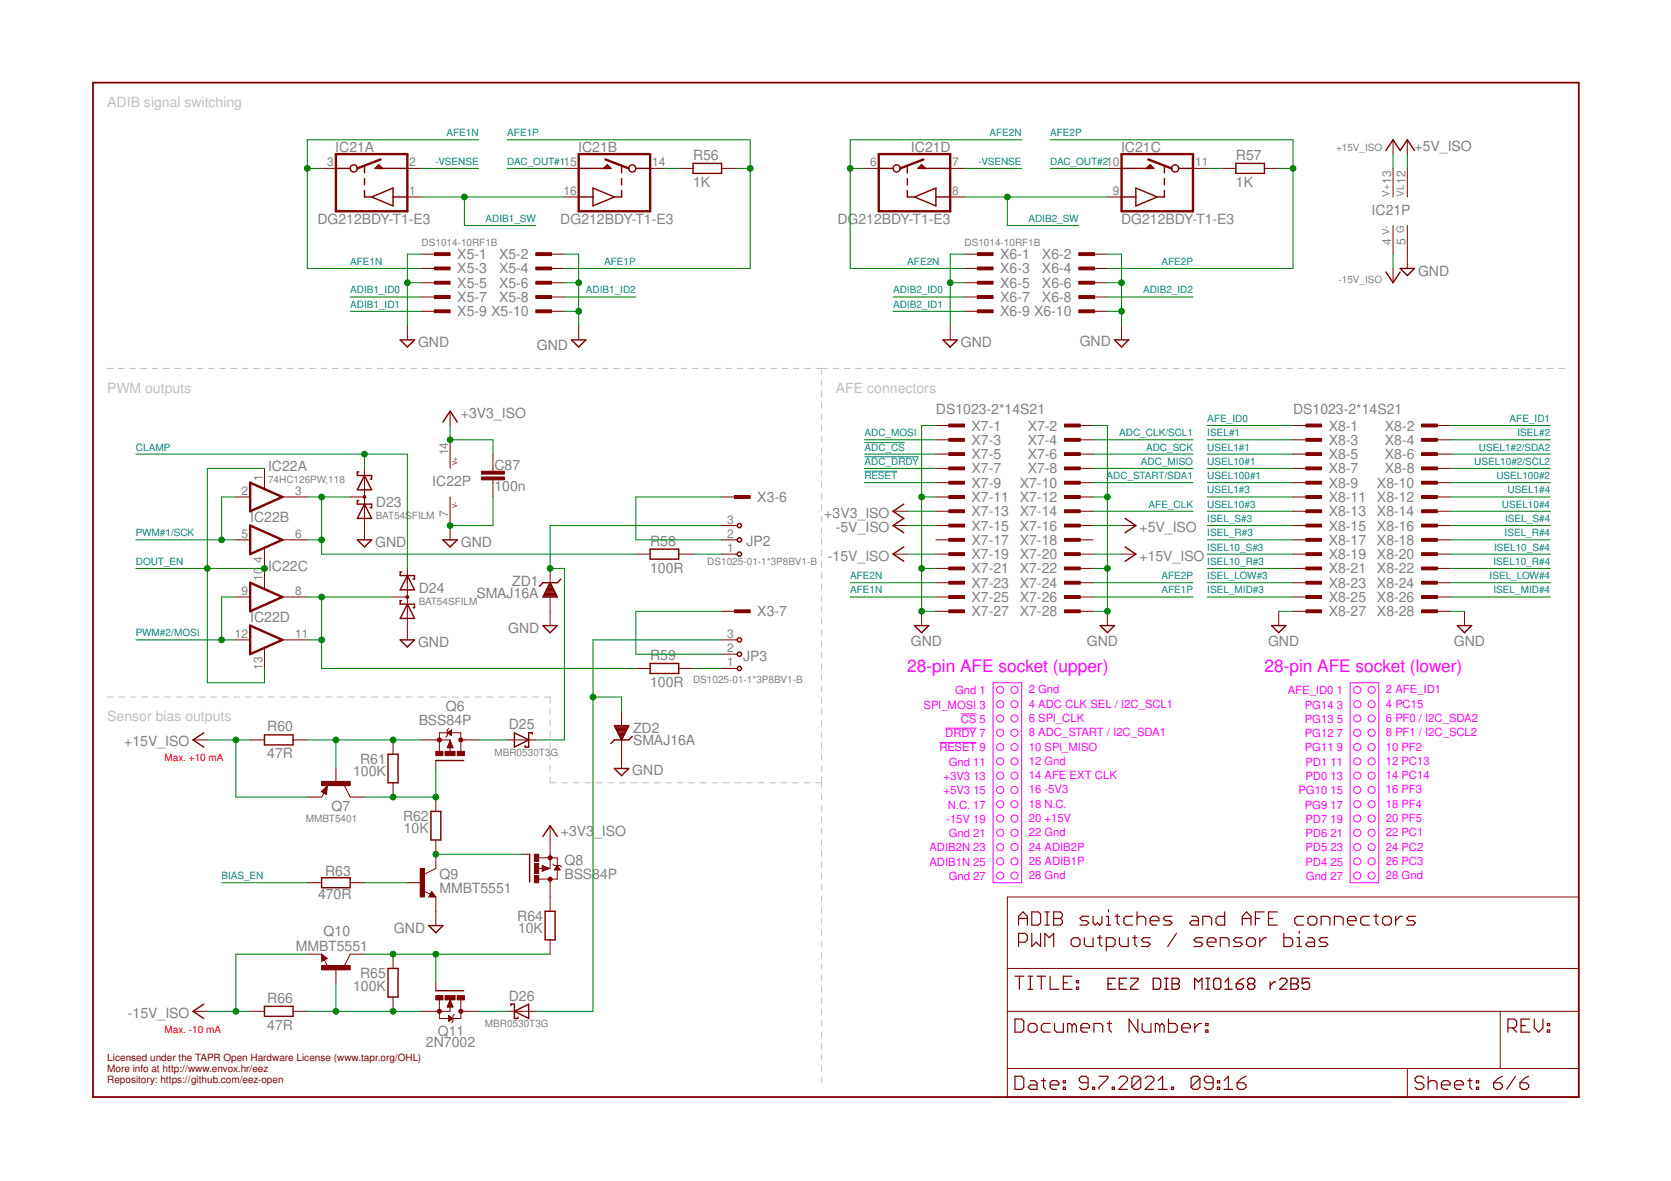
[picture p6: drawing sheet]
<svg xmlns="http://www.w3.org/2000/svg" width="297mm" height="210mm" viewBox="0 0 297 210" stroke-linecap="round" stroke-linejoin="round" font-family="sans-serif">
<g fill="none" stroke="#c0c0c0" stroke-width=".18">
<path d="M19.1 65.5h1M21.1 65.5h1M23.1 65.5h1M25.1 65.5h1M27.1 65.5h1M29.1 65.5h1M31.1 65.5h1M33.1 65.5h1M35.1 65.5h1M37.1 65.5h1M39.1 65.5h1M41.1 65.5h1"/>
<path d="M43.1 65.5h1M45.1 65.5h1M47.1 65.5h1M49.1 65.5h1M51.1 65.5h1M53.1 65.5h1M55.1 65.5h1M57.1 65.5h1M59.1 65.5h1M61.1 65.5h1M63.1 65.5h1M65.1 65.5h1"/>
<path d="M67.1 65.5h1M69.1 65.5h1M71.1 65.5h1M73.1 65.5h1M75.1 65.5h1M77.1 65.5h1M79.1 65.5h1M81.1 65.5h1M83.1 65.5h1M85.1 65.5h1M87.1 65.5h1M89 65.5h1.1"/>
<path d="M91.1 65.5h1M93 65.5h1.1M95.1 65.5h1M97 65.5h1.1M99.1 65.5h1M101 65.5h1.1M103.1 65.5h1M105.1 65.5h1M107.1 65.5h1M109.1 65.5h.9M111.1 65.5h1M113.1 65.5h.9"/>
<path d="M115.1 65.5h1M117.1 65.5h.9M119.1 65.5h1M121.1 65.5h.9M123.1 65.5h1M125.1 65.5h.9M127 65.5h1.1M129.1 65.5h.9M131 65.5h1.1M133.1 65.5h.9M135 65.5h1.1M137.1 65.5h.9"/>
<path d="M139 65.5h1.1M141.1 65.5h.9M143 65.5h1M145.1 65.5h2M146 65.5v1M146 67.5v1M146 69.5v1M146 71.5v1.1M146 73.6v1M146 75.6v1M146 77.6v1M146 79.6v1"/>
<path d="M148.1 65.5h1M150.1 65.5h1M152.1 65.5h1M154.1 65.5h1M156.1 65.5h1M158.1 65.5h1.1M160.2 65.5h1M162.2 65.5h1M164.2 65.5h1M166.2 65.5h1M168.2 65.5h1M170.2 65.5h1.1"/>
<path d="M172.3 65.5h1M174.3 65.5h1M176.3 65.5h1M178.3 65.5h1M180.3 65.5h1M182.3 65.5h1M184.4 65.5h1M186.4 65.5h1M188.4 65.5h1M190.4 65.5h1M192.4 65.5h1M194.4 65.5h1.1"/>
<path d="M196.4 65.5h1.1M198.5 65.5h1M200.5 65.5h1M202.5 65.5h1M204.5 65.5h1M206.5 65.5h1M208.6 65.5h1M210.6 65.5h1M212.6 65.5h1M214.6 65.5h1M216.6 65.5h1M218.6 65.5h1"/>
<path d="M220.6 65.5h1.1M222.7 65.5h1M224.7 65.5h1M226.7 65.5h1M228.7 65.5h1M230.7 65.5h1M232.7 65.5h1M234.8 65.5h1M236.8 65.5h1M238.8 65.5h1M240.8 65.5h1M242.8 65.5h1"/>
<path d="M244.8 65.5h1.1M246.8 65.5h1.1M248.9 65.5h1M250.9 65.5h1M252.9 65.5h1M254.9 65.5h1M256.9 65.5h1M259 65.5h1M261 65.5h1M263 65.5h1M265 65.5h1M267 65.5h1"/>
<path d="M269 65.5h1M271 65.5h1.1M273 65.5h1.1M275.1 65.5h1M277.1 65.5h1M146 81.6v1M146 83.6v1M146 85.7v1M146 87.7v1M146 89.7v1M146 91.7v1M146 93.7v1"/>
<path d="M146 95.7v1.1M146 97.7v1.1M146 99.8v1M146 101.8v1M146 103.8v1M146 105.8v1M146 107.8v1.1M146 109.9v1M146 111.9v1M146 113.9v1M146 115.9v1M146 117.9v1.1"/>
<path d="M146 120v1M19.1 123.9h1M21.1 123.9h1.1M23.2 123.9h1M25.2 123.9h1M27.2 123.9h1.1M29.3 123.9h1M31.3 123.9h1.1M33.4 123.9h1M35.4 123.9h1.1M37.5 123.9h1M39.5 123.9h1.1"/>
<path d="M41.6 123.9h1M43.6 123.9h1M45.7 123.9h1M47.7 123.9h1M49.7 123.9h1.1M51.8 123.9h1M53.8 123.9h1.1M55.9 123.9h1M57.9 123.9h1M60 123.9h1M62 123.9h1M64.1 123.9h1"/>
<path d="M66.1 123.9h1M68.1 123.9h1.1M70.2 123.9h1M72.2 123.9h1.1M74.3 123.9h1M76.3 123.9h1.1M78.4 123.9h1M80.4 123.9h1M82.4 123.9h1.1M84.5 123.9h1M86.5 123.9h1.1M88.6 123.9h1"/>
<path d="M90.6 123.9h1.1M92.7 123.9h1M94.7 123.9h1.1M96.8 123.9h1v1M97.8 138.1v1h1M97.8 125.9v1M97.8 128v1M97.8 130v1M97.8 132v1M97.8 134v1.1M97.8 136.1v1M99.8 139.1h1.1"/>
<path d="M101.9 139.1h1.1M103.9 139.1h1.1M106 139.1h1.1M108.1 139.1h1M110.1 139.1h1.1M112.2 139.1h1M114.2 139.1h1.1M116.3 139.1h1M118.3 139.1h1.1M120.4 139.1h1M122.4 139.1h1.1M124.5 139.1h1"/>
<path d="M126.5 139.1h1.1M128.6 139.1h1M130.6 139.1h1.1M132.7 139.1h1M134.7 139.1h1.1M136.8 139.1h1M138.8 139.1h1.1M140.9 139.1h1M142.9 139.1h1.1M145 139.1h1M146 122v1M146 124v1"/>
<path d="M146 126v1M146 128v1M146 130v1M146 132.1v1M146 134.1v1M146 136.1v1M146 138.1v2M146 141.1v1.1M146 143.2v1M146 145.2v1M146 147.2v1M146 149.2v1"/>
<path d="M146 151.2v1M146 153.2v1M146 155.2v1M146 157.2v1M146 159.2v1.1M146 161.2v1.1M146 163.3v1M146 165.3v1M146 167.3v1M146 169.3v1M146 171.3v1M146 173.3v1"/>
<path d="M146 175.3v1.1M146 177.4v1M146 179.4v1M146 181.4v1M146 183.4v1M146 185.4v1M146 187.4v1M146 189.4v1M146 191.4v1"/>
</g>
<g fill="none" stroke="#800000" stroke-width=".21">
<path d="M180.4 173.5h1.6M181.1 164.4v-1.5l.7-.8 .8 .8v1.5M181.1 167.4h1.1l.4-.4v-.7l-.4-.4h-1.1v2.3M181.1 163.2h1.5M181.2 173.5v2.3M182.8 173.5h.8M182.8 175.8h.8M183.2 173.5v2.3M183.4 162.1h1.2l.4 .4v1.5l-.4 .4h-1.2zM183.4 165.9v2.3l.8-.8 .8 .8v-2.3M184.3 173.5h1.6M185.1 173.5v2.3"/>
<path d="M185.7 164.4h.8M185.7 162.1h.8M185.7 168.2v-2.3l.8 .8 .8-.8v2.3M186.1 162.1v2.3M186.7 173.5v2.3h1.5M187.3 163.2h1.2M187.3 162.1h1.2l.4 .4v.4l-.4 .3 .4 .4v.4l-.4 .4h-1.2zM189 174.7h.8M190.4 167l.4-.3h.8l.4 .3v.8l-.4 .4h-.8l-.4-.4zM190.6 173.5h-1.6v2.3h1.6M191.3 175.5h.4v.3h-.4zM191.3 174.3h.4v.4h-.4z"/>
<path d="M192.8 166.7v1.1l.3 .4h1.2v-1.5M193.5 162.9h-1.1l-.4 .3 .4 .4h.7l.4 .4-.4 .4h-1.1M194.3 162.9v1.1l.4 .4 .4-.4 .4 .4 .4-.4v-1.1M195.1 166.7h.8M195.5 166.3v1.5l.4 .4M196.7 164.4h.7M196.7 162.9h.3v1.5M196.7 168.2h1.1l.4-.4v-.8l-.4-.3h-1.1v2.3M197 161.7v.4M198.2 162.9h.8M198.6 162.5v1.5l.4 .4M199 166.7v1.1l.4 .4h1.2v-1.5"/>
<path d="M201.3 162.9h-1.1l-.4 .3v.8l.4 .4h1.1M201.3 166.7h.8M201.7 166.3v1.5l.4 .4M202.1 163.2l.4-.3h.8l.4 .3v1.2M202.1 162.1v2.3M204.4 163.6h1.6v-.4l-.4-.3h-.7l-.5 .3v.8l.5 .4h.7M204.4 166.7h-1.1l-.4 .3 .4 .4h.8l.3 .4-.3 .4h-1.2M208.3 162.9h-1.1l-.4 .3 .4 .4h.8l.3 .4-.3 .4h-1.2M209.1 165.9l-1.5 2.3M211.9 162.9h.7l.4 .3v1.2h-1.1l-.4-.4 .4-.4h1.1M213.8 164.4v-1.5h1.2l.4 .3v1.2M213.8 166.7h-1.2l-.4 .3 .4 .4h.8l.4 .4-.4 .4h-1.2"/>
<path d="M214.6 167.4h1.6v-.4l-.4-.3h-.8l-.4 .3v.8l.4 .4h.8M216.9 168.2v-1.5h1.2l.4 .3v1.2M217.7 162.1v2.3h-1.2l-.3-.4v-.8l.3-.3h1.2M220.8 163.2h1.6M220.8 164.4v-1.5l.8-.8 .8 .8v1.5M220.8 166.7h-1.2l-.3 .3 .3 .4h.8l.4 .4-.4 .4h-1.1M221.6 167l.4-.3h.8l.4 .3v.8l-.4 .4h-.8l-.4-.4zM223.2 163.2h.7M223.9 166.7v1.5M224.7 162.1h-1.5v2.3M225.1 166.7h-.4l-.8 .7M225.5 163.2h.8"/>
<path d="M227.1 162.1h-1.6v2.3h1.6M228.2 165.9v2.3h1.2l.4-.4v-.8l-.4-.3h-1.2M230.6 168.2h.8M230.6 166.7h.3v1.5M230.9 165.5v.4M231.7 162.9h-1.1l-.4 .3v.8l.4 .4h1.1M232.5 163.2l.4-.3h.8l.4 .3v.8l-.4 .4h-.8l-.4-.4zM232.5 166.7h.8l.4 .3v1.2h-1.2l-.4-.4 .4-.4h1.2M234.8 164.4v-1.5h1.2l.4 .3v1.2M236 166.7h-1.2l-.3 .3 .3 .4h.8l.4 .4-.4 .4h-1.1M237.2 164.4v-1.5h1.2l.4 .3v1.2M239.5 163.6h1.6v-.4l-.4-.3h-.8l-.4 .3v.8l.4 .4h.8"/>
<path d="M243.4 162.9h-1.1l-.4 .3v.8l.4 .4h1.1M244.2 162.9h.8M244.6 162.5v1.5l.4 .4M245.8 163.2l.3-.3h.8l.4 .3v.8l-.4 .4h-.8l-.3-.4zM248.1 162.9v1.5M249.3 162.9h-.4l-.8 .7M251.6 162.9h-1.2l-.4 .3 .4 .4h.8l.4 .4-.4 .4h-1.2M180.4 181.1h1.2l.4 .4v1.6l-.4 .4h-1.2zM180.4 191.3h1.2l.4 .4v1.5l-.4 .4h-1.2zM182.8 182.3l.4-.4h.7l.4 .4v.8l-.4 .4h-.7l-.4-.4zM183.2 192.1h.7l.4 .3v1.2h-1.1l-.4-.4 .4-.4h1.1M185.1 192.1h.8"/>
<path d="M185.5 191.7v1.5l.4 .4M186.7 192.8h1.5v-.4l-.4-.3h-.8l-.3 .3v.8l.3 .4h.8M186.7 181.9h-1.2l-.4 .4v.8l.4 .4h1.2M187.5 181.9v1.2l.3 .4h1.2v-1.6M189 193.2h.4v.4h-.4zM189 192.1h.4v.3h-.4zM190.6 182.3l-.4-.4h-.4v1.6M190.6 182.3l.4-.4 .3 .4v1.2M190.6 182.3v1.2M192.1 182.7h1.6v-.4l-.4-.4h-.8l-.4 .4v.8l.4 .4h.8M193.4 192.4h-1.1l-.4-.3v-.4l.4-.4h.7l.4 .4v1.5l-.4 .4h-.7l-.4-.4M194.2 193.2h.4v.4h-.4z"/>
<path d="M194.5 183.5v-1.6h1.1l.4 .4v1.2M195.4 191.3h1.5v.4l-1.5 1.5v.4M196.8 181.9h.8M197.2 181.5v1.6l.4 .4M197.7 193.2h.4v.4h-.4zM198.9 191.7l.4-.4h.7l.4 .4v.4l-1.5 1.5h1.5M202.3 181.1v2.4l-1.6-2.4v2.4M202.8 191.7v1.5l-.4 .4h-.8l-.4-.4M202.8 191.7l-.4-.4h-.8l-.4 .4v1.5M202.8 191.7l-1.6 1.5M203 181.9v1.2l.4 .4h1.2v-1.6M203.6 191.7l.3-.4h.8l.4 .4v.4l-1.5 1.5h1.5"/>
<path d="M205.9 193.6h1.6M205.9 192.1l.8-.8v2.3M206.2 182.3l-.4-.4h-.4v1.6M206.2 182.3v1.2M206.2 182.3l.3-.4 .4 .4v1.2M207.7 181.1v2.4h1.2l.4-.4v-.8l-.4-.4h-1.2M208.2 193.2h.4v.4h-.4zM210.1 182.7h1.5v-.4l-.4-.4h-.8l-.3 .4v.8l.3 .4h.8M212.4 181.9v1.6M213.3 191.7v1.5l-.4 .4h-.8l-.4-.4M213.3 191.7l-.4-.4h-.8l-.4 .4v1.5M213.3 191.7l-1.6 1.5"/>
<path d="M213.6 181.9h-.4l-.8 .8M214.3 183.1h.4v.4h-.4zM214.3 181.9h.4v.4h-.4zM215.6 192.4h-1.1l-.4-.3v-.4l.4-.4h.7l.4 .4v1.5l-.4 .4h-.7l-.4-.4M216.4 193.2h.4v.4h-.4zM216.4 192.1h.4v.3h-.4zM217.6 193.6h1.5M217.6 192.1l.8-.8v2.3M219.9 192.4h1.2l.4 .4v.4l-.4 .4h-.8l-.4-.4zM221.5 191.3l-.8 .4-.8 .7M253.1 191.7l-.4-.4h-.8l-.4 .4v.4l.4 .3h.8l.4 .4v.4l-.4 .4h-.8l-.4-.4M253.9 192.4l.4-.3h.8l.3 .3v1.2"/>
<path d="M253.9 191.3v2.3M256.2 192.8h1.6v-.4l-.4-.3h-.8l-.4 .3v.8l.4 .4h.8M258.6 192.8h1.5v-.4l-.4-.3h-.7l-.4 .3v.8l.4 .4h.7M260.9 192.1h.8M261.3 191.7v1.5l.4 .4M262.4 193.2h.4v.4h-.4zM262.4 192.1h.4v.3h-.4zM265.5 192.4h1.2l.4 .4v.4l-.4 .4h-.8l-.4-.4zM267.1 191.3l-.8 .4-.8 .7M268.1 182.7h1.1l.4-.4v-.8l-.4-.4h-1.1v2.4M268.8 182.7l.8 .8M269.4 191.3l-1.6 2.3"/>
<path d="M270.2 192.4h1.2l.3 .4v.4l-.3 .4h-.8l-.4-.4zM270.4 182.3h.8M271.7 191.3l-.7 .4-.8 .7M271.9 181.1h-1.5v2.4h1.5M272.7 181.1v1.6l.8 .8 .8-.8v-1.6M275.1 183.1h.4v.4h-.4zM275.1 181.9h.4v.4h-.4z"/>
</g>
<g fill="none" stroke="#800000" stroke-width=".18">
<path d="M57.2 29.9h2.5M72.4 29.9h2.6M72.4 35h2.6M100.3 29.9h2.6M100.3 35h2.6M115.6 29.9h2.5M120.6 29.9h2.6M128.3 29.9h2.5M153.7 29.9h2.5M168.9 29.9h2.5M168.9 35h2.5M196.8 29.9h2.6"/>
<path d="M196.8 35h2.6M212.1 29.9h2.5M217.1 29.9h2.6M224.8 29.9h2.5M247.6 24.8v2.6M247.6 29.9v5.1M250.2 24.8v2.6M250.2 29.9v5.1M72.4 57.9v2.5M75 45.2h2.5M75 47.7h2.5M75 50.2h2.5"/>
<path d="M75 52.8h2.5M75 55.3h2.5M97.8 45.2h2.5M97.8 47.7h2.5M97.8 50.2h2.5M97.8 52.8h2.5M97.8 55.3h2.5M102.9 57.9v2.5M168.9 57.9v2.5M171.4 45.2h2.6M171.4 47.7h2.6M171.4 50.2h2.6"/>
<path d="M171.4 52.8h2.6M171.4 55.3h2.6M194.3 45.2h2.5M194.3 47.7h2.5M194.3 50.2h2.5M194.3 52.8h2.5M194.3 55.3h2.5M199.4 57.9v2.5M247.6 40.1v5.1M247.6 47.7v2.5M250.2 40.1v7.6M80 73.1v2.5"/>
<path d="M80 78.2v5M166.4 75.6h2.5M166.4 78.2h2.5M191.8 75.6h2.5M191.8 78.2h2.5M229.8 75.6h2.6M229.8 78.2h2.6M255.2 75.6h2.6M255.2 78.2h2.6M41.9 88.3h2.6M41.9 95.9h2.6M47 83.2v3.9"/>
<path d="M47 97.2v7.6M50.2 88.3h4.4M50.2 95.9h4.4M62.3 88.3h2.5M64.8 83.2v12.7M80 88.3v7.6M87.6 80.7v3.1M87.6 85.3v3M113 98.5h2.6M120.6 98.5h2.6M128.3 88.3h2.5M128.3 95.9h2.8"/>
<path d="M128.3 98.5h2.8M128.3 93.4h2.8M158.7 98.5h2.6M158.7 93.4h2.6M158.7 90.9h2.6M166.4 88.3h2.5M166.4 95.9h2.5M166.4 98.5h2.5M166.4 93.4h2.5M166.4 90.9h2.5M166.4 80.7h2.5M166.4 83.2h2.5"/>
<path d="M166.4 85.8h2.5M191.8 88.3h2.5M191.8 95.9h2.5M191.8 98.5h2.5M191.8 93.4h2.5M191.8 90.9h2.5M191.8 80.7h2.5M191.8 83.2h2.5M191.8 85.8h2.5M199.4 98.5h2.5M199.4 93.4h2.5M229.8 88.3h2.6"/>
<path d="M229.8 95.9h2.6M229.8 98.5h2.6M229.8 93.4h2.6M229.8 90.9h2.6M229.8 80.7h2.6M229.8 83.2h2.6M229.8 85.8h2.6M255.2 88.3h2.6M255.2 95.9h2.6M255.2 98.5h2.6M255.2 93.4h2.6M255.2 90.9h2.6"/>
<path d="M255.2 80.7h2.6M255.2 83.2h2.6M255.2 85.8h2.6M41.9 106.1h2.6M41.9 113.7h2.6M47 115v3.8M50.2 106.1h4.4M50.2 113.7h4.4M69.9 106.1h2.5M72.4 101v12.7M97.8 101v2.6M97.8 106.1v5.1"/>
<path d="M113 118.8h2.6M120.6 118.8h2.6M128.3 113.7h2.8M128.3 108.6h2.5M128.3 118.8h2.8M128.3 116.3h2.8M163.8 108.6v2.6M166.4 106.1h2.5M166.4 108.6h2.5M166.4 101h2.5M166.4 103.6h2.5M191.8 106.1h2.5"/>
<path d="M191.8 108.6h2.5M191.8 101h2.5M191.8 103.6h2.5M196.8 108.6v2.6M227.3 108.6v2.6M229.8 106.1h2.6M229.8 108.6h2.6M229.8 101h2.6M229.8 103.6h2.6M255.2 106.1h2.6M255.2 108.6h2.6M255.2 101h2.6"/>
<path d="M255.2 103.6h2.6M260.3 108.6v2.6M34.3 131.5h2.6M44.5 131.5h2.5M52.1 131.5h2.5M59.7 136.6v2.5M61.2 139.6l1.1 2.1h2.5M69.9 131.5v2.5M69.9 139.1v2.6M75 131.5h5v2.2M77.5 135.2v1.4M78.1 133.5v-3.3h3.8v3.3"/>
<path d="M79.5 130.2l.8-.5v1zM79.5 132.9h1M79.5 130.2h.8M79.6 132.8h.9M79.6 132.6h.8M79.7 132.5h.7M79.7 130.3h.6M79.7 132.4h.6M79.7 130.1h.6M79.8 132.3h.5M79.8 129.5l-.3 .2v1l-.3 .3M79.8 132.1h.4"/>
<path d="M79.8 130.5h.5M79.9 132h.3M79.9 131.9h.2M79.9 130h.4M80 131.8h.1M80 131.6l.5 1.3h-1zM80 131.7h.1M80 130.6h.3M80.1 129.9h.2M80.2 130.7h.1M80.3 129.7h.1M81.9 131.5h3.2"/>
<path d="M90.2 131.5h5M110.5 126.4v2.6M110.5 131.5v5.1M54.6 156.9h2.6M57.1 140.7l1.1-1.1-.2 1.6zM57.6 140.9l-.4 .8h-2.6M62.3 156.9h2.5M72.4 156.9h2.6M75.2 158.3l1.3 .6M76.7 158.4l.8 1h-1.3zM77.5 141.7v2.5M77.5 149.3v5l-2 1.1"/>
<path d="M77.5 159.4v5.1M92.7 151.8h1.4M95.8 152.5h3.3v3.8h-3.3M96.4 153.8l1.3 .5-1.3 .6zM96.4 154.8h.1M96.4 154.7h.4M96.4 154.6h.7M96.4 154.5h1M96.4 154.2h.9M96.4 154.1h.6M96.4 154h.3M96.4 153.9h.1"/>
<path d="M97.8 146.7v7.6h-2.2M97.8 156.3v5.7M98.3 153.6l.3 .2h1l.2 .3M98.6 154.6h.9M98.7 154.5h.8M98.7 154.3h.7M98.8 154.2h.5M98.9 154.1h.3M99 154h.1M99.1 153.8l.5 .8h-1zM179.1 159.4h101.5v35.6h-101.5zM34.3 179.7h2.6"/>
<path d="M44.5 179.7h2.5M52.1 179.7h2.5M54.6 169.6h2.6M57.2 169.6l1 .7-1 .6zM57.7 170.6l.6 1.2M59.7 172.1v2.6M64.8 169.6h-2.5l-1.1 2M69.9 169.6v2.5M69.9 177.2v2.5M77.5 174.7v1.4M78.1 177.7v3.3h3.8v-3.3M79.5 178.9h1"/>
<path d="M79.6 178.8h.9M79.6 178.7h.8M79.7 178.6h.7M79.7 178.5h.6M79.8 178.4h.5M79.8 178.2h.4M79.9 178.1h.3M79.9 178h.2M80 177.9h.1M80 178.9v.8h-5M80 177.7l.5 1.3h-1zM80 177.7h.1"/>
<path d="M81.9 179.7h3.2M90.2 179.7h5M97.8 167v2.6M179.1 179.7h101.5M179.1 172.1h101.5M266.7 179.7v10.2M79.8 180.5l.7 .5-.7 .5zM79.8 181.5h.1M79.8 181.4h.2M79.8 181.2h.4M79.8 181.1h.6M79.8 180.9h.5"/>
<path d="M79.8 180.8h.3M79.8 180.6h.1M79.8 180.5h.1M80.8 180.3l-.3 .2v1l-.2 .3M179.1 189.9h101.5M250.2 189.9v5.1"/>
</g>
<g fill="none" stroke="#800000" stroke-width=".42">
<path d="M59.7 27.4h12.7v10.1h-12.7zM67.6 28.3l-4.1 1.6M102.9 27.4h12.7v10.1h-12.7zM107.6 28.3l4.2 1.6M156.2 27.4h12.7v10.1h-12.7zM164.1 28.3l-4.1 1.6M199.4 27.4h12.7v10.1h-12.7zM204.1 28.3l4.2 1.6M44.5 85.8l5.7 2.5-5.7 2.6zM44.5 93.4l5.7 2.5-5.7 2.6zM44.5 103.6l5.7 2.5-5.7 2.5zM44.5 111.2l5.7 2.5-5.7 2.6z"/>
<circle cx="64.8" cy="88.3" r=".13"/>
<circle cx="72.4" cy="106.1" r=".13"/>
</g>
<g fill="none" stroke="#800000" stroke-width=".25">
<path d="M59.7 29.9h2.6M64.8 33.9v1.1h1.3M64.8 29.6v1.1M64.8 31.7v1.2M66.1 35l3.8-1.6v3.2zM66.9 29.7h.8M67.2 29.5h.3M68 29.9l-.7-.6-.6 .6h5.7M69.9 35h2.5M102.9 29.9h5.7l-.7-.6-.6 .6M102.9 35h2.5M105.4 33.4l3.8 1.6-3.8 1.6z"/>
<path d="M107.6 29.7h.7M107.8 29.5h.3M110.5 33.9v1.1h-1.3M110.5 29.6v1.1M110.5 31.7v1.2M113 29.9h2.6M123.2 29h5.1v1.8h-5.1zM156.2 29.9h2.5M161.3 33.9v1.1h1.3M161.3 29.6v1.1M161.3 31.7v1.2M162.6 35l3.8-1.6v3.2z"/>
<path d="M163.4 29.7h.8M163.7 29.5h.3M164.5 29.9l-.7-.6-.6 .6h5.7M166.4 35h2.5M199.4 29.9h5.7l-.7-.6-.6 .6M199.4 35h2.5M201.9 33.4l3.8 1.6-3.8 1.6zM204.1 29.7h.8M204.3 29.5h.3M207 33.9v1.1h-1.3M207 29.6v1.1M207 31.7v1.2"/>
<path d="M209.5 29.9h2.6M219.7 29h5.1v1.8h-5.1zM246.4 26.8l1.2-2 1.3 2 1.3-2 1.2 2M246.4 48.3l1.2 1.9 1.3-1.9M248.9 47.7h2.5l-1.2 1.3zM71.1 60.4h2.6l-1.3 1.3zM78.7 75l1.3-1.9 1.3 1.9M101.6 60.4h2.5l-1.2 1.3zM167.6 60.4h2.6l-1.3 1.3zM198.1 60.4h2.5l-1.2 1.3zM63.5 95.9h2.6l-1.3 1.3zM63.8 89h-.3v.6h2.6v.6h-.3"/>
<path d="M63.8 83.9h-.3v.6h2.6v.7h-.3M64.8 89.6l1.3 2.5h-2.6zM64.8 84.5l1.3 2.6h-2.6zM78.7 95.9h2.6l-1.3 1.3zM115.6 97.6h5v1.8h-5zM160.7 97.2l-2 1.3 2 1.3M160.7 89.6l-2 1.3 2 1.2-2 1.3 2 1.3M200 97.2l1.9 1.3-1.9 1.3M200 92.1l1.9 1.3-1.9 1.3M71.1 113.7h2.6l-1.3 1.3zM71.4 106.7h-.3v.7h2.6v.6h-.3M71.4 101.7h-.3v.6h2.6v.6h-.3"/>
<path d="M72.4 107.4l1.3 2.5h-2.6zM72.4 102.3l1.3 2.5h-2.6zM96.5 111.2h2.6l-1.3 1.3zM96.6 105.9h2.4M96.8 105.7h2M96.9 105.5h1.8M97 105.2h1.6M97.1 105h1.4M97.2 104.8h1.2M97.3 104.6h1M97.4 104.3h.8M97.5 104.1h.6"/>
<path d="M97.6 103.9h.4M97.7 103.7h.2M97.8 103.6l1.3 2.5h-2.6zM99.7 102.9l-.6 .7h-2.6l-.6 .6M115.6 117.9h5v1.8h-5zM162.6 111.2h2.5l-1.3 1.3zM195.6 111.2h2.5l-1.3 1.3zM226 111.2h2.6l-1.3 1.3zM259.1 111.2h2.5l-1.3 1.3zM36.2 130.2l-1.9 1.3 1.9 1.3M47 130.6h5.1v1.8h-5.1zM69 134h1.8v5.1h-1.8z"/>
<path d="M77.5 135.2h4.9M91.4 130.2l2.6 1.3-2.6 1.3zM94.6 130.5v-.3h-.6v2.6h-.7v-.3M109.2 129h2.6l-1.3 2.5zM109.2 136.6h2.6l-1.3 1.3zM109.2 129h2.5M109.3 129.2h2.3M109.5 129.4h2M109.6 129.7h1.8M109.7 129.9h1.6M109.8 130.1h1.4M109.9 130.3h1.2"/>
<path d="M110 130.6h1M110.1 130.8h.7M110.2 131h.5M110.4 131.2h.2M110.5 131.4h.1M112.4 130.9l-.6 .6h-2.6l-.6 .6M57.2 156h5.1v1.8h-5.1zM57.8 140.7v-.4l-.2 .4 .3 .2 .2-1-.8 .8 .6 .3M76.6 144.2h1.8v5.1h-1.8zM76.7 158.9l.2 .3h-.4l.2-.5 .5 .6h-.7M94.1 151.8v5M96.5 148.7l1.3-2 1.3 2"/>
<path d="M36.2 178.5l-1.9 1.2 1.9 1.3M47 178.9h5.1v1.7h-5.1zM57.7 170.3l-.3-.1v.4l.5-.3-.6-.5v.8M69 172.1h1.8v5.1h-1.8zM76.2 164.5h2.5l-1.2 1.3zM77.5 176.1h4.9M90.8 178.7v-.2h.6v2.5h.7v-.2M91.4 179.7l2.6-1.2v2.5zM96.9 162h1.8v5h-1.8z"/>
<circle cx="62.9" cy="29.9" r=".64"/>
<circle cx="112.4" cy="29.9" r=".64"/>
<circle cx="159.4" cy="29.9" r=".64"/>
<circle cx="208.9" cy="29.9" r=".64"/>
<circle cx="131.4" cy="98.5" r=".38"/>
<circle cx="131.4" cy="93.4" r=".38"/>
<circle cx="131.4" cy="95.9" r=".38"/>
<circle cx="131.4" cy="118.8" r=".38"/>
<circle cx="131.4" cy="116.3" r=".38"/>
<circle cx="131.4" cy="113.7" r=".38"/>
</g>
<g fill="#800000" stroke="#800000" stroke-width=".18">
<path d="M130.6 88.1h2.7v.5h-2.7z"/>
<path d="M130.6 108.4h2.7v.5h-2.7z"/>
<path d="M81.3 133.5h1.2v.8h-1.2z"/>
<path d="M77.5 133.5h1.2v.8h-1.2z"/>
<path d="M79.1 133.5h1.8v.8h-1.8z"/>
<path d="M57.2 138.9h5.1v.7h-5.1z"/>
<path d="M57.2 171.6h5.1v.8h-5.1z"/>
<path d="M77.5 177h1.2v.7h-1.2z"/>
<path d="M81.3 177h1.2v.7h-1.2z"/>
<path d="M79.1 177h1.8v.7h-1.8z"/>
<path d="M95 155.6h.8v1.3h-.8z"/>
<path d="M95 151.8h.8v1.3h-.8z"/>
<path d="M95 153.5h.8v1.7h-.8z"/>
<path d="M77.2 44.9h2.8v.5h-2.8z"/>
<path d="M77.2 47.5h2.8v.5h-2.8z"/>
<path d="M77.2 50h2.8v.5h-2.8z"/>
<path d="M77.2 52.5h2.8v.5h-2.8z"/>
<path d="M77.2 55.1h2.8v.5h-2.8z"/>
<path d="M95.2 44.9h2.8v.5h-2.8z"/>
<path d="M95.2 47.5h2.8v.5h-2.8z"/>
<path d="M95.2 50h2.8v.5h-2.8z"/>
<path d="M95.2 52.5h2.8v.5h-2.8z"/>
<path d="M95.2 55.1h2.8v.5h-2.8z"/>
<path d="M173.7 44.9h2.8v.5h-2.8z"/>
<path d="M173.7 47.5h2.8v.5h-2.8z"/>
<path d="M173.7 50h2.8v.5h-2.8z"/>
<path d="M173.7 52.5h2.8v.5h-2.8z"/>
<path d="M173.7 55.1h2.8v.5h-2.8z"/>
<path d="M191.8 44.9h2.8v.5h-2.8z"/>
<path d="M191.8 47.5h2.8v.5h-2.8z"/>
<path d="M191.8 50h2.8v.5h-2.8z"/>
<path d="M191.8 52.5h2.8v.5h-2.8z"/>
<path d="M191.8 55.1h2.8v.5h-2.8z"/>
<path d="M232.1 75.4h2.8v.5h-2.8z"/>
<path d="M252.7 75.4h2.8v.5h-2.8z"/>
<path d="M232.1 77.9h2.8v.5h-2.8z"/>
<path d="M252.7 77.9h2.8v.5h-2.8z"/>
<path d="M232.1 80.5h2.8v.5h-2.8z"/>
<path d="M252.7 80.5h2.8v.5h-2.8z"/>
<path d="M232.1 83h2.8v.5h-2.8z"/>
<path d="M252.7 83h2.8v.5h-2.8z"/>
<path d="M232.1 85.5h2.8v.5h-2.8z"/>
<path d="M252.7 85.5h2.8v.5h-2.8z"/>
<path d="M232.1 88.1h2.8v.5h-2.8z"/>
<path d="M252.7 88.1h2.8v.5h-2.8z"/>
<path d="M232.1 90.6h2.8v.5h-2.8z"/>
<path d="M252.7 90.6h2.8v.5h-2.8z"/>
<path d="M232.1 93.2h2.8v.5h-2.8z"/>
<path d="M252.7 93.2h2.8v.5h-2.8z"/>
<path d="M232.1 95.7h2.8v.5h-2.8z"/>
<path d="M252.7 95.7h2.8v.5h-2.8z"/>
<path d="M232.1 98.2h2.8v.5h-2.8z"/>
<path d="M252.7 98.2h2.8v.5h-2.8z"/>
<path d="M232.1 100.8h2.8v.5h-2.8z"/>
<path d="M252.7 100.8h2.8v.5h-2.8z"/>
<path d="M232.1 103.3h2.8v.5h-2.8z"/>
<path d="M252.7 103.3h2.8v.5h-2.8z"/>
<path d="M232.1 105.9h2.8v.5h-2.8z"/>
<path d="M252.7 105.9h2.8v.5h-2.8z"/>
<path d="M232.1 108.4h2.8v.5h-2.8z"/>
<path d="M252.7 108.4h2.8v.5h-2.8z"/>
<path d="M168.7 75.4h2.7v.5h-2.7z"/>
<path d="M189.2 75.4h2.8v.5h-2.8z"/>
<path d="M168.7 77.9h2.7v.5h-2.7z"/>
<path d="M189.2 77.9h2.8v.5h-2.8z"/>
<path d="M168.7 80.5h2.7v.5h-2.7z"/>
<path d="M189.2 80.5h2.8v.5h-2.8z"/>
<path d="M168.7 83h2.7v.5h-2.7z"/>
<path d="M189.2 83h2.8v.5h-2.8z"/>
<path d="M168.7 85.5h2.7v.5h-2.7z"/>
<path d="M189.2 85.5h2.8v.5h-2.8z"/>
<path d="M168.7 88.1h2.7v.5h-2.7z"/>
<path d="M189.2 88.1h2.8v.5h-2.8z"/>
<path d="M168.7 90.6h2.7v.5h-2.7z"/>
<path d="M189.2 90.6h2.8v.5h-2.8z"/>
<path d="M168.7 93.2h2.7v.5h-2.7z"/>
<path d="M189.2 93.2h2.8v.5h-2.8z"/>
<path d="M168.7 95.7h2.7v.5h-2.7z"/>
<path d="M189.2 95.7h2.8v.5h-2.8z"/>
<path d="M168.7 98.2h2.7v.5h-2.7z"/>
<path d="M189.2 98.2h2.8v.5h-2.8z"/>
<path d="M168.7 100.8h2.7v.5h-2.7z"/>
<path d="M189.2 100.8h2.8v.5h-2.8z"/>
<path d="M168.7 103.3h2.7v.5h-2.7z"/>
<path d="M189.2 103.3h2.8v.5h-2.8z"/>
<path d="M168.7 105.9h2.7v.5h-2.7z"/>
<path d="M189.2 105.9h2.8v.5h-2.8z"/>
<path d="M168.7 108.4h2.7v.5h-2.7z"/>
<path d="M189.2 108.4h2.8v.5h-2.8z"/>
<path d="M85.6 83.8h4.1v.5h-4.1z"/>
<path d="M85.6 84.8h4.1v.5h-4.1z"/>
<path d="M74.7 154.3h.8v5.1h-.8z"/>
</g>
<path d="M16.5 14.7h264.1v180.3h-264.1z" fill="none" stroke="#800000" stroke-width=".32"/>
<g fill="none" stroke="#800000" stroke-width=".23">
<path d="M197 174.9h.6M198.3 173.9h-1.3v1.9h1.3M199 174.9h.6M200.3 173.9h-1.3v1.9h1.3M201 173.9h1.3v.3l-1.3 1.3v.3h1.3M205 173.9h1l.3 .3v1.3l-.3 .3h-1zM207 173.9h.7M207 175.8h.7M207.3 173.9v1.9M208.3 173.9h1l.4 .3v.3l-.4 .4 .4 .3v.3l-.4 .3h-1zM208.3 174.9h1M212.4 175.8v-1.9l.6 .6 .7-.6v1.9"/>
<path d="M214.4 173.9h.6M214.4 175.8h.6M214.7 173.9v1.9M216 173.9h.7l.3 .3v1.3l-.3 .3h-.7l-.3-.3v-1.3zM217.7 175.8h1.3M217.7 174.5l.7-.6v1.9M219.8 174.9h.9l.3 .3v.3l-.3 .3h-.6l-.3-.3zM221 173.9l-.6 .3-.6 .7M222.1 174.9l-.3-.4v-.3l.3-.3h.6l.4 .3v.3l-.4 .4M222.1 174.9l-.3 .3v.3l.3 .3h.6l.4-.3v-.3l-.4-.3M222.1 174.9h.6M225.8 174.5v1.3"/>
<path d="M226.8 174.5h-.4l-.6 .7M227.5 174.2l.3-.3h.6l.4 .3v.3l-1.3 1.3h1.3M229.5 173.9h.9l.4 .3v.3l-.4 .4 .4 .3v.3l-.4 .3h-.9zM229.5 174.9h.9M232.8 173.9h-1.3v1l.6-.4h.4l.3 .4v.6l-.3 .3h-.7l-.3-.3"/>
</g>
<g fill="#800000" stroke="#800000" stroke-width=".18">
<circle cx="78.1" cy="131.5" r=".36"/>
<circle cx="81.9" cy="131.5" r=".36"/>
<circle cx="81.9" cy="179.7" r=".36"/>
<circle cx="78.1" cy="179.7" r=".36"/>
<circle cx="97.8" cy="152.5" r=".36"/>
<circle cx="97.8" cy="156.3" r=".36"/>
</g>
<g fill="none" stroke="#008000" stroke-width=".18">
<path d="M54.6 29.9h2.6M75 29.9h10.1M75 35h25.3M82.5 35v5.1h12.7M85.1 24.8h-30.5v22.9h20.4M90.2 29.9h10.1M90.2 24.8h43.1v22.9h-33M118.1 29.9h2.5M130.8 29.9h2.5M151.1 29.9h2.6M171.4 29.9h10.2M171.4 35h25.4"/>
<path d="M179.1 35v5.1h12.7M181.6 24.8h-30.5v22.9h20.3M186.7 29.9h10.1M186.7 24.8h43.1v22.9h-33M214.6 29.9h2.5M227.3 29.9h2.5M247.6 27.4v2.5M250.2 27.4v2.5M62.3 55.3h12.7M62.3 52.8h12.7M72.4 50.2h2.6M75 45.2h-2.6v12.7"/>
<path d="M100.3 55.3h2.6M100.3 45.2h2.6v12.7M100.3 50.2h2.6M100.3 52.8h12.7M158.7 55.3h12.7M158.7 52.8h12.7M168.9 50.2h2.5M171.4 45.2h-2.5v12.7M196.8 55.3h2.6M196.8 45.2h2.6v12.7M196.8 50.2h2.6M196.8 52.8h15.3"/>
<path d="M247.6 45.2v2.5M80 75.6v2.6h7.6v2.5M153.7 78.2h12.7M166.4 75.6h-2.6v33h2.6M194.3 75.6h2.5v33h-2.5M194.3 78.2h17.8M214.6 75.6h15.2M214.6 78.2h15.2M257.8 75.6h17.8M257.8 78.2h17.8M24.2 80.7h48.2v20.3M24.2 95.9h17.7"/>
<path d="M41.9 88.3h-2.5v7.6M47 83.2h-10.1v38.1h10.1v-2.5M54.6 88.3h7.7M54.6 95.9h2.6M57.2 88.3v10.2h55.8M64.8 80.7v2.5M87.6 88.3v5.1h-7.6M123.2 98.5h5.1M128.3 88.3h-15.3v7.6h15.3M128.3 93.4h-30.5v7.6h2.5v30.5h-5.1M153.7 83.2h12.7M153.7 80.7h12.7"/>
<path d="M153.7 85.8h12.7M161.3 93.4h5.1M161.3 98.5h5.1M161.3 90.9h5.1M163.8 88.3h2.6M194.3 88.3h2.5M194.3 93.4h5.1M194.3 98.5h5.1M194.3 90.9h17.8M194.3 83.2h17.8M194.3 80.7h17.8M194.3 85.8h17.8"/>
<path d="M214.6 88.3h15.2M214.6 93.4h15.2M214.6 98.5h15.2M214.6 90.9h15.2M214.6 95.9h15.2M214.6 83.2h15.2M214.6 80.7h15.2M214.6 85.8h15.2M257.8 88.3h17.8M257.8 93.4h17.8M257.8 98.5h17.8M257.8 90.9h17.8"/>
<path d="M257.8 95.9h17.8M257.8 83.2h17.8M257.8 80.7h17.8M257.8 85.8h17.8M24.2 101h22.8M24.2 113.7h17.7M41.9 106.1h-2.5v7.6M54.6 113.7h2.6M54.6 106.1h15.3M57.2 106.1v12.7h55.8M123.2 118.8h5.1M128.3 108.6h-15.3v7.7h15.3"/>
<path d="M128.3 113.7h-22.9v66h-10.2M151.1 106.1h15.3M151.1 103.6h15.3M163.8 101h2.6M194.3 101h2.5M194.3 106.1h17.8M194.3 103.6h17.8M214.6 101h15.2M214.6 106.1h15.2M214.6 103.6h15.2M227.3 108.6h2.5M257.8 108.6h2.5"/>
<path d="M257.8 101h17.8M257.8 106.1h17.8M257.8 103.6h17.8M36.9 131.5h7.6M41.9 131.5v10.2h12.7M54.6 131.5h20.4M59.7 131.5v5.1M77.5 136.6v5.1h-12.7M85.1 131.5h5.1M105.4 123.9h5.1v2.5M39.4 156.9h15.2M64.8 156.9h7.6"/>
<path d="M77.5 151.8h15.2M36.9 179.7h7.6M54.6 169.6h-12.7v10.1M54.6 179.7h20.4M59.7 174.7v5M64.8 169.6h33M77.5 169.6v5.1M85.1 179.7h5.1"/>
</g>
<g fill="#008000" stroke="#008000" stroke-width=".18">
<circle cx="163.8" cy="108.6" r=".51"/>
<circle cx="163.8" cy="88.3" r=".51"/>
<circle cx="163.8" cy="101" r=".51"/>
<circle cx="196.8" cy="108.6" r=".51"/>
<circle cx="196.8" cy="88.3" r=".51"/>
<circle cx="196.8" cy="101" r=".51"/>
<circle cx="80" cy="93.4" r=".51"/>
<circle cx="102.9" cy="50.2" r=".51"/>
<circle cx="102.9" cy="55.3" r=".51"/>
<circle cx="199.4" cy="50.2" r=".51"/>
<circle cx="199.4" cy="55.3" r=".51"/>
<circle cx="72.4" cy="50.2" r=".51"/>
<circle cx="168.9" cy="50.2" r=".51"/>
<circle cx="41.9" cy="131.5" r=".51"/>
<circle cx="41.9" cy="179.7" r=".51"/>
<circle cx="80" cy="78.2" r=".51"/>
<circle cx="39.4" cy="95.9" r=".51"/>
<circle cx="39.4" cy="113.7" r=".51"/>
<circle cx="57.2" cy="88.3" r=".51"/>
<circle cx="57.2" cy="95.9" r=".51"/>
<circle cx="57.2" cy="106.1" r=".51"/>
<circle cx="57.2" cy="113.7" r=".51"/>
<circle cx="47" cy="101" r=".51"/>
<circle cx="36.9" cy="101" r=".51"/>
<circle cx="77.5" cy="151.8" r=".51"/>
<circle cx="77.5" cy="141.7" r=".51"/>
<circle cx="69.9" cy="141.7" r=".51"/>
<circle cx="69.9" cy="131.5" r=".51"/>
<circle cx="59.7" cy="131.5" r=".51"/>
<circle cx="77.5" cy="169.6" r=".51"/>
<circle cx="69.9" cy="169.6" r=".51"/>
<circle cx="69.9" cy="179.7" r=".51"/>
<circle cx="59.7" cy="179.7" r=".51"/>
<circle cx="105.4" cy="123.9" r=".51"/>
<circle cx="97.8" cy="101" r=".51"/>
<circle cx="64.8" cy="80.7" r=".51"/>
<circle cx="151.1" cy="29.9" r=".51"/>
<circle cx="54.6" cy="29.9" r=".51"/>
<circle cx="229.8" cy="29.9" r=".51"/>
<circle cx="133.3" cy="29.9" r=".51"/>
<circle cx="82.5" cy="35" r=".51"/>
<circle cx="179.1" cy="35" r=".51"/>
</g>
<g fill="none" stroke="#f0f" stroke-width=".18">
<path d="M167 132h6.6M168 129.4h5.6M170.8 126.9h2.8M176.5 121.3h5.1v35.6h-5.1zM240 121.3h5.1v35.6h-5.1z"/>
<circle cx="177.8" cy="125.2" r=".64"/>
<circle cx="177.8" cy="132.8" r=".64"/>
<circle cx="177.8" cy="122.6" r=".64"/>
<circle cx="177.8" cy="127.7" r=".64"/>
<circle cx="177.8" cy="130.2" r=".64"/>
<circle cx="177.8" cy="137.9" r=".64"/>
<circle cx="177.8" cy="135.3" r=".64"/>
<circle cx="180.3" cy="127.7" r=".64"/>
<circle cx="180.3" cy="137.9" r=".64"/>
<circle cx="180.3" cy="130.2" r=".64"/>
<circle cx="180.3" cy="135.3" r=".64"/>
<circle cx="180.3" cy="122.6" r=".64"/>
<circle cx="180.3" cy="125.2" r=".64"/>
<circle cx="180.3" cy="132.8" r=".64"/>
<circle cx="241.3" cy="122.6" r=".64"/>
<circle cx="241.3" cy="125.2" r=".64"/>
<circle cx="241.3" cy="127.7" r=".64"/>
<circle cx="241.3" cy="130.2" r=".64"/>
<circle cx="241.3" cy="135.3" r=".64"/>
<circle cx="241.3" cy="132.8" r=".64"/>
<circle cx="241.3" cy="137.9" r=".64"/>
<circle cx="243.8" cy="122.6" r=".64"/>
<circle cx="243.8" cy="130.2" r=".64"/>
<circle cx="243.8" cy="125.2" r=".64"/>
<circle cx="243.8" cy="127.7" r=".64"/>
<circle cx="243.8" cy="137.9" r=".64"/>
<circle cx="243.8" cy="135.3" r=".64"/>
<circle cx="243.8" cy="132.8" r=".64"/>
<circle cx="177.8" cy="155.6" r=".64"/>
<circle cx="177.8" cy="140.4" r=".64"/>
<circle cx="177.8" cy="142.9" r=".64"/>
<circle cx="177.8" cy="150.6" r=".64"/>
<circle cx="177.8" cy="153.1" r=".64"/>
<circle cx="177.8" cy="148" r=".64"/>
<circle cx="177.8" cy="145.5" r=".64"/>
<circle cx="180.3" cy="140.4" r=".64"/>
<circle cx="180.3" cy="145.5" r=".64"/>
<circle cx="180.3" cy="148" r=".64"/>
<circle cx="180.3" cy="150.6" r=".64"/>
<circle cx="180.3" cy="153.1" r=".64"/>
<circle cx="180.3" cy="155.6" r=".64"/>
<circle cx="180.3" cy="142.9" r=".64"/>
<circle cx="241.3" cy="140.4" r=".64"/>
<circle cx="241.3" cy="142.9" r=".64"/>
<circle cx="241.3" cy="145.5" r=".64"/>
<circle cx="241.3" cy="148" r=".64"/>
<circle cx="241.3" cy="150.6" r=".64"/>
<circle cx="241.3" cy="153.1" r=".64"/>
<circle cx="241.3" cy="155.6" r=".64"/>
<circle cx="243.8" cy="142.9" r=".64"/>
<circle cx="243.8" cy="145.5" r=".64"/>
<circle cx="243.8" cy="148" r=".64"/>
<circle cx="243.8" cy="150.6" r=".64"/>
<circle cx="243.8" cy="140.4" r=".64"/>
<circle cx="243.8" cy="153.1" r=".64"/>
<circle cx="243.8" cy="155.6" r=".64"/>
</g>
<path d="M153.7 78.7h7.2M153.7 83.7h5.8M153.7 81.2h9.6" fill="none" stroke="#008080" stroke-width=".18"/>
<g font-size="3.1" fill="#f0f">
<text x="161.3" y="119.4">28-pin AFE socket (upper)</text>
<text x="224.8" y="119.4">28-pin AFE socket (lower)</text>
</g>
<g font-size="2.5" fill="#c0c0c0">
<text x="19.1" y="19">ADIB signal switching</text>
<text x="19.1" y="69.8">PWM outputs</text>
<text x="148.6" y="69.8">AFE connectors</text>
<text x="19.1" y="128.2">Sensor bias outputs</text>
</g>
<g font-size="2.5" fill="#808080">
<text x="59.6" y="27.1">IC21A</text>
<text x="102.8" y="27.1">IC21B</text>
<text x="123.2" y="28.4">R56</text>
<text x="161.9" y="27.1">IC21D</text>
<text x="199.3" y="27.1">IC21C</text>
<text x="219.7" y="28.4">R57</text>
<text x="251.4" y="26.8">+5V_ISO</text>
<text x="123.2" y="33.2">1K</text>
<text x="219.7" y="33.2">1K</text>
<text x="56.4" y="39.8">DG212BDY-T1-E3</text>
<text x="99.6" y="39.8">DG212BDY-T1-E3</text>
<text x="148.9" y="39.8">DG212BDY-T1-E3</text>
<text x="199.3" y="39.8">DG212BDY-T1-E3</text>
<text x="243.8" y="38.2">IC21P</text>
<text x="81.3" y="46.1">X5-1</text>
<text x="88.7" y="46.1">X5-2</text>
<text x="177.8" y="46.1">X6-1</text>
<text x="185.2" y="46.1">X6-2</text>
<text x="81.3" y="48.6">X5-3</text>
<text x="81.3" y="51.1">X5-5</text>
<text x="81.3" y="53.7">X5-7</text>
<text x="88.7" y="48.6">X5-4</text>
<text x="88.7" y="51.1">X5-6</text>
<text x="88.7" y="53.7">X5-8</text>
<text x="177.8" y="48.6">X6-3</text>
<text x="177.8" y="51.1">X6-5</text>
<text x="177.8" y="53.7">X6-7</text>
<text x="185.2" y="48.6">X6-4</text>
<text x="185.2" y="51.1">X6-6</text>
<text x="185.2" y="53.7">X6-8</text>
<text x="252.1" y="49">GND</text>
<text x="81.3" y="56.2">X5-9 X5-10</text>
<text x="177.8" y="56.2">X6-9 X6-10</text>
<text x="74.3" y="61.7">GND</text>
<text x="95.4" y="62.2">GND</text>
<text x="170.8" y="61.7">GND</text>
<text x="191.9" y="61.5">GND</text>
<text x="81.9" y="74.4">+3V3_ISO</text>
<text x="166.4" y="73.6">DS1023-2*14S21</text>
<text x="172.7" y="76.5">X7-1</text>
<text x="182.7" y="76.5">X7-2</text>
<text x="229.9" y="73.6">DS1023-2*14S21</text>
<text x="236.2" y="76.5">X8-1</text>
<text x="246.2" y="76.5">X8-2</text>
<text x="47.6" y="83.8">IC22A</text>
<text x="87.9" y="83.5">C87</text>
<text x="172.7" y="79.1">X7-3</text>
<text x="172.7" y="81.6">X7-5</text>
<text x="182.7" y="79.1">X7-4</text>
<text x="182.7" y="81.6">X7-6</text>
<text x="236.2" y="79.1">X8-3</text>
<text x="236.2" y="81.6">X8-5</text>
<text x="246.2" y="79.1">X8-4</text>
<text x="246.2" y="81.6">X8-6</text>
<text x="76.8" y="86.4">IC22P</text>
<text x="87.9" y="87.3">100n</text>
<text x="134.6" y="89.2">X3-6</text>
<text x="172.7" y="84.1">X7-7</text>
<text x="172.7" y="86.7">X7-9</text>
<text x="172.7" y="89.2">X7-11</text>
<text x="181.3" y="86.7">X7-10</text>
<text x="181.3" y="89.2">X7-12</text>
<text x="182.7" y="84.1">X7-8</text>
<text x="236.2" y="84.1">X8-7</text>
<text x="236.2" y="86.7">X8-9</text>
<text x="236.2" y="89.2">X8-11</text>
<text x="244.8" y="86.7">X8-10</text>
<text x="244.8" y="89.2">X8-12</text>
<text x="246.2" y="84.1">X8-8</text>
<text x="44.5" y="92.8">IC22B</text>
<text x="66.8" y="90.1">D23</text>
<text x="146.5" y="92">+3V3_ISO</text>
<text x="148.6" y="94.6">-5V_ISO</text>
<text x="172.7" y="91.8">X7-13</text>
<text x="172.7" y="94.3">X7-15</text>
<text x="181.3" y="91.8">X7-14</text>
<text x="181.3" y="94.3">X7-16</text>
<text x="202.6" y="94.6">+5V_ISO</text>
<text x="236.2" y="91.8">X8-13</text>
<text x="236.2" y="94.3">X8-15</text>
<text x="244.8" y="91.8">X8-14</text>
<text x="244.8" y="94.3">X8-16</text>
<text x="47.6" y="101.5">IC22C</text>
<text x="66.7" y="97.2">GND</text>
<text x="81.9" y="97.2">GND</text>
<text x="115.6" y="101.8">100R</text>
<text x="115.6" y="97">R58</text>
<text x="132.7" y="97.1">JP2</text>
<text x="147.2" y="99.6">-15V_ISO</text>
<text x="172.7" y="96.8">X7-17</text>
<text x="172.7" y="99.4">X7-19</text>
<text x="172.7" y="101.9">X7-21</text>
<text x="181.3" y="96.8">X7-18</text>
<text x="181.3" y="99.4">X7-20</text>
<text x="181.3" y="101.9">X7-22</text>
<text x="202.6" y="99.6">+15V_ISO</text>
<text x="236.2" y="96.8">X8-17</text>
<text x="236.2" y="99.4">X8-19</text>
<text x="236.2" y="101.9">X8-21</text>
<text x="244.8" y="96.8">X8-18</text>
<text x="244.8" y="99.4">X8-20</text>
<text x="244.8" y="101.9">X8-22</text>
<text x="74.4" y="105.4">D24</text>
<text x="84.7" y="106.4">SMAJ16A</text>
<text x="91" y="104.1">ZD1</text>
<text x="172.7" y="104.5">X7-23</text>
<text x="172.7" y="107">X7-25</text>
<text x="181.3" y="104.5">X7-24</text>
<text x="181.3" y="107">X7-26</text>
<text x="236.2" y="104.5">X8-23</text>
<text x="236.2" y="107">X8-25</text>
<text x="244.8" y="104.5">X8-24</text>
<text x="244.8" y="107">X8-26</text>
<text x="44.5" y="110.6">IC22D</text>
<text x="90.3" y="112.5">GND</text>
<text x="134.6" y="109.5">X3-7</text>
<text x="172.7" y="109.5">X7-27</text>
<text x="181.3" y="109.5">X7-28</text>
<text x="236.2" y="109.5">X8-27</text>
<text x="244.8" y="109.5">X8-28</text>
<text x="74.3" y="115">GND</text>
<text x="115.6" y="117.3">R59</text>
<text x="132.1" y="117.4">JP3</text>
<text x="161.9" y="114.9">GND</text>
<text x="193.2" y="114.9">GND</text>
<text x="225.4" y="114.9">GND</text>
<text x="258.4" y="114.9">GND</text>
<text x="115.6" y="122.1">100R</text>
<text x="47.5" y="130">R60</text>
<text x="74.4" y="128.8">BSS84P</text>
<text x="79.2" y="126.3">Q6</text>
<text x="90.4" y="129.6">D25</text>
<text x="112.5" y="130.2">ZD2</text>
<text x="22.1" y="132.6">+15V_ISO</text>
<text x="47.5" y="134.8">47R</text>
<text x="62.8" y="138">100K</text>
<text x="64" y="135.7">R61</text>
<text x="112.4" y="137.7">GND</text>
<text x="112.5" y="132.4">SMAJ16A</text>
<text x="58.9" y="144.2">Q7</text>
<text x="71.6" y="145.9">R62</text>
<text x="71.8" y="148.1">10K</text>
<text x="99.7" y="148.5">+3V3</text>
<text x="105.6" y="148.5">_ISO</text>
<text x="57.8" y="155.7">R63</text>
<text x="100.3" y="153.7">Q8</text>
<text x="56.5" y="159.8">470R</text>
<text x="78.1" y="158.8">MMBT5551</text>
<text x="78.1" y="156.3">Q9</text>
<text x="100.3" y="156.3">BSS84P</text>
<text x="57.5" y="166.4">Q10</text>
<text x="70" y="165.8">GND</text>
<text x="92" y="163.7">R64</text>
<text x="92.1" y="165.9">10K</text>
<text x="52.6" y="169">MMBT5551</text>
<text x="64" y="173.8">R65</text>
<text x="47.5" y="178.3">R66</text>
<text x="62.8" y="176.1">100K</text>
<text x="90.4" y="177.8">D26</text>
<text x="22.7" y="180.9">-15V_ISO</text>
<text x="47.5" y="183.1">47R</text>
<text x="77.8" y="184.1">Q11</text>
<text x="75.7" y="186.1">2N7002</text>
</g>
<g font-size="2.1" fill="#808080">
<text x="58.2" y="29.6">3</text>
<text x="72.8" y="29.6">2</text>
<text x="100.1" y="29.6">15</text>
<text x="115.9" y="29.6">14</text>
<text x="154.7" y="29.6">6</text>
<text x="169.3" y="29.6">7</text>
<text x="196.7" y="29.6">10</text>
<text x="212.4" y="29.6">11</text>
<text x="72.8" y="34.7">1</text>
<text x="100.1" y="34.7">16</text>
<text x="169.3" y="34.7">8</text>
<text x="197.8" y="34.7">9</text>
<text x="247.3" y="32.7" transform="rotate(-90 247.3 32.7)">13</text>
<text x="249.8" y="32.7" transform="rotate(-90 249.8 32.7)">12</text>
<text x="247.3" y="43.6" transform="rotate(-90 247.3 43.6)">4</text>
<text x="249.8" y="43.6" transform="rotate(-90 249.8 43.6)">5</text>
<text x="79.7" y="80.9" transform="rotate(-90 79.7 80.9)">14</text>
<text x="42.9" y="88">2</text>
<text x="46.7" y="85.4" transform="rotate(-90 46.7 85.4)">1</text>
<text x="52.4" y="88">3</text>
<text x="42.9" y="95.6">5</text>
<text x="52.4" y="95.6">6</text>
<text x="79.7" y="91.9" transform="rotate(-90 79.7 91.9)">7</text>
<text x="129.3" y="95.6">2</text>
<text x="129.3" y="93.1">3</text>
<text x="46.7" y="100" transform="rotate(-90 46.7 100)">4</text>
<text x="129.3" y="98.1">1</text>
<text x="42.9" y="105.8">9</text>
<text x="46.7" y="103.2" transform="rotate(-90 46.7 103.2)">10</text>
<text x="52.4" y="105.8">8</text>
<text x="41.7" y="113.4">12</text>
<text x="52.4" y="113.4">11</text>
<text x="129.3" y="113.4">3</text>
<text x="46.7" y="119" transform="rotate(-90 46.7 119)">13</text>
<text x="129.3" y="118.5">1</text>
<text x="129.3" y="115.9">2</text>
</g>
<g font-size="2" fill="#f0f">
<text x="164.2" y="125.9">SPI_MOSI 3</text>
<text x="169.8" y="123.4">Gnd 1</text>
<text x="182.9" y="123.3">2 Gnd</text>
<text x="182.9" y="125.8">4 ADC CLK SEL / I2C_SCL1</text>
<text x="228.9" y="123.4">AFE_ID0</text>
<text x="232" y="125.9">PG14</text>
<text x="237.6" y="123.4">1</text>
<text x="237.6" y="125.9">3</text>
<text x="246.4" y="123.3">2 AFE_ID1</text>
<text x="246.4" y="125.8">4 PC15</text>
<text x="168" y="131">DRDY 7</text>
<text x="170.8" y="128.5">CS 5</text>
<text x="182.9" y="128.3">6 SPI_CLK</text>
<text x="182.9" y="130.9">8 ADC_START / I2C_SDA1</text>
<text x="232" y="131">PG12</text>
<text x="232" y="128.5">PG13</text>
<text x="237.6" y="131">7</text>
<text x="237.6" y="128.5">5</text>
<text x="246.4" y="128.3">6 PF0 / I2C_SDA2</text>
<text x="246.4" y="130.9">8 PF1 / I2C_SCL2</text>
<text x="167" y="133.6">RESET 9</text>
<text x="168.6" y="136.1">Gnd 11</text>
<text x="182.9" y="133.4">10 SPI_MISO</text>
<text x="182.9" y="135.9">12 Gnd</text>
<text x="232" y="133.6">PG11</text>
<text x="232.1" y="136.1">PD1</text>
<text x="236.5" y="136.1">11</text>
<text x="237.6" y="133.6">9</text>
<text x="246.4" y="133.4">10 PF2</text>
<text x="246.4" y="135.9">12 PC13</text>
<text x="167.7" y="141.2">+5V3</text>
<text x="167.7" y="138.6">+3V3</text>
<text x="168.5" y="143.7">N.C. 17</text>
<text x="173" y="141.2">15</text>
<text x="173" y="138.6">13</text>
<text x="182.9" y="141">16 -5V3</text>
<text x="182.9" y="138.5">14 AFE EXT CLK</text>
<text x="182.9" y="143.6">18 N.C.</text>
<text x="230.8" y="141.2">PG10</text>
<text x="232" y="143.7">PG9</text>
<text x="232.1" y="138.6">PD0</text>
<text x="236.5" y="138.6">13</text>
<text x="236.5" y="141.2">15</text>
<text x="236.5" y="143.7">17</text>
<text x="246.4" y="141">16 PF3</text>
<text x="246.4" y="138.5">14 PC14</text>
<text x="246.4" y="143.6">18 PF4</text>
<text x="168.2" y="146.3">-15V 19</text>
<text x="168.6" y="148.8">Gnd 21</text>
<text x="182.9" y="148.6">22 Gnd</text>
<text x="182.9" y="146.1">20 +15V</text>
<text x="232.1" y="148.8">PD6</text>
<text x="232.1" y="146.3">PD7</text>
<text x="236.5" y="148.8">21</text>
<text x="236.5" y="146.3">19</text>
<text x="246.4" y="148.6">22 PC1</text>
<text x="246.4" y="146.1">20 PF5</text>
<text x="165.2" y="151.3">ADIB2N 23</text>
<text x="165.2" y="153.9">ADIB1N 25</text>
<text x="182.9" y="153.7">26 ADIB1P</text>
<text x="182.9" y="151.2">24 ADIB2P</text>
<text x="232.1" y="151.3">PD5</text>
<text x="232.1" y="153.9">PD4</text>
<text x="236.5" y="151.3">23</text>
<text x="236.5" y="153.9">25</text>
<text x="246.4" y="153.7">26 PC3</text>
<text x="246.4" y="151.2">24 PC2</text>
<text x="168.6" y="156.4">Gnd 27</text>
<text x="182.9" y="156.3">28 Gnd</text>
<text x="232.1" y="156.4">Gnd 27</text>
<text x="246.4" y="156.3">28 Gnd</text>
</g>
<g font-size="1.8" fill="#008080">
<text x="77.4" y="29.3">-VSENSE</text>
<text x="79.4" y="24.2">AFE1N</text>
<text x="90.2" y="29.3">DAC_OUT#1</text>
<text x="90.2" y="24.2">AFE1P</text>
<text x="173.9" y="29.3">-VSENSE</text>
<text x="175.9" y="24.2">AFE2N</text>
<text x="186.7" y="24.2">AFE2P</text>
<text x="186.7" y="29.3">DAC_OUT#2</text>
<text x="86.3" y="39.5">ADIB1_SW</text>
<text x="182.8" y="39.5">ADIB2_SW</text>
<text x="62.2" y="47.1">AFE1N</text>
<text x="107.4" y="47.1">AFE1P</text>
<text x="161.3" y="47.1">AFE2N</text>
<text x="206.4" y="47.1">AFE2P</text>
<text x="62.2" y="52.1">ADIB1_ID0</text>
<text x="104.1" y="52.1">ADIB1_ID2</text>
<text x="158.7" y="52.1">ADIB2_ID0</text>
<text x="203.2" y="52.1">ADIB2_ID2</text>
<text x="62.2" y="54.7">ADIB1_ID1</text>
<text x="158.7" y="54.7">ADIB2_ID1</text>
<text x="153.7" y="77.5">ADC_MOSI</text>
<text x="199" y="77.5">ADC_CLK/SCL1</text>
<text x="214.6" y="77.5">ISEL#1</text>
<text x="214.6" y="75">AFE_ID0</text>
<text x="268.3" y="75">AFE_ID1</text>
<text x="269.7" y="77.5">ISEL#2</text>
<text x="24.1" y="80.1">CLAMP</text>
<text x="153.7" y="80.1">ADC_CS</text>
<text x="153.7" y="82.6">ADC_DRDY</text>
<text x="202.8" y="82.6">ADC_MISO</text>
<text x="203.7" y="80.1">ADC_SCK</text>
<text x="214.6" y="82.6">USEL10#1</text>
<text x="214.6" y="80.1">USEL1#1</text>
<text x="262.1" y="82.6">USEL10#2/SCL2</text>
<text x="262.9" y="80.1">USEL1#2/SDA2</text>
<text x="153.7" y="85.2">RESET</text>
<text x="196.7" y="85.2">ADC_START/SDA1</text>
<text x="214.6" y="87.7">USEL1#3</text>
<text x="214.6" y="85.2">USEL100#1</text>
<text x="266" y="85.2">USEL100#2</text>
<text x="268" y="87.7">USEL1#4</text>
<text x="24.1" y="95.3">PWM#1/SCK</text>
<text x="204.2" y="90.2">AFE_CLK</text>
<text x="214.6" y="90.2">USEL10#3</text>
<text x="214.6" y="95.3">ISEL_R#3</text>
<text x="214.6" y="92.8">ISEL_S#3</text>
<text x="267" y="90.2">USEL10#4</text>
<text x="267.5" y="95.3">ISEL_R#4</text>
<text x="267.6" y="92.8">ISEL_S#4</text>
<text x="24.1" y="100.4">DOUT_EN</text>
<text x="214.6" y="100.4">ISEL10_R#3</text>
<text x="214.6" y="97.9">ISEL10_S#3</text>
<text x="265.5" y="100.4">ISEL10_R#4</text>
<text x="265.6" y="97.9">ISEL10_S#4</text>
<text x="151.1" y="102.9">AFE2N</text>
<text x="151.1" y="105.5">AFE1N</text>
<text x="206.4" y="102.9">AFE2P</text>
<text x="206.4" y="105.5">AFE1P</text>
<text x="214.6" y="105.5">ISEL_MID#3</text>
<text x="214.6" y="102.9">ISEL_LOW#3</text>
<text x="264.8" y="102.9">ISEL_LOW#4</text>
<text x="265.5" y="105.5">ISEL_MID#4</text>
<text x="24.1" y="113.1">PWM#2/MOSI</text>
<text x="39.4" y="156.3">BIAS_EN</text>
</g>
<g font-size="1.8" fill="#808080">
<text x="237.5" y="26.8">+15V_ISO</text>
<text x="247" y="35" transform="rotate(-90 247 35)">V+</text>
<text x="249.5" y="35" transform="rotate(-90 249.5 35)">VL</text>
<text x="247" y="41.8" transform="rotate(-90 247 41.8)">V-</text>
<text x="249.5" y="41.5" transform="rotate(-90 249.5 41.5)">G</text>
<text x="74.9" y="43.8">DS1014-10RF1B</text>
<text x="171.4" y="43.8">DS1014-10RF1B</text>
<text x="237.9" y="50.2">-15V_ISO</text>
<text x="47.6" y="85.8">74HC126PW,118</text>
<text x="66.8" y="92.3">BAT54SFILM</text>
<text x="125.7" y="100.4">DS1025-01-1*3P8BV1-B</text>
<text x="74.4" y="107.5">BAT54SFILM</text>
<text x="123.2" y="121.3">DS1025-01-1*3P8BV1-B</text>
<text x="87.9" y="134.3">MBR0530T3G</text>
<text x="54.4" y="146.1">MMBT5401</text>
<text x="86.2" y="182.5">MBR0530T3G</text>
</g>
<g font-size="1.8" fill="#f00">
<text x="29.2" y="135.3">Max. +10 mA</text>
<text x="29.2" y="183.6">Max. -10 mA</text>
</g>
<g font-size="1.8" fill="#800000">
<text x="19.1" y="188.6">Licensed under the TAPR Open Hardware License (www.tapr.org/OHL)</text>
<text x="19.1" y="190.5">More info at http://www.envox.hr/eez</text>
<text x="19.1" y="192.4">Repository: https://github.com/eez-open</text>
</g>
<g font-size="1.1" fill="#800000">
<text x="81.3" y="82.6" transform="rotate(-90 81.3 82.6)">V+</text>
<text x="81.3" y="90.2" transform="rotate(-90 81.3 90.2)">V-</text>
</g>
</svg>
